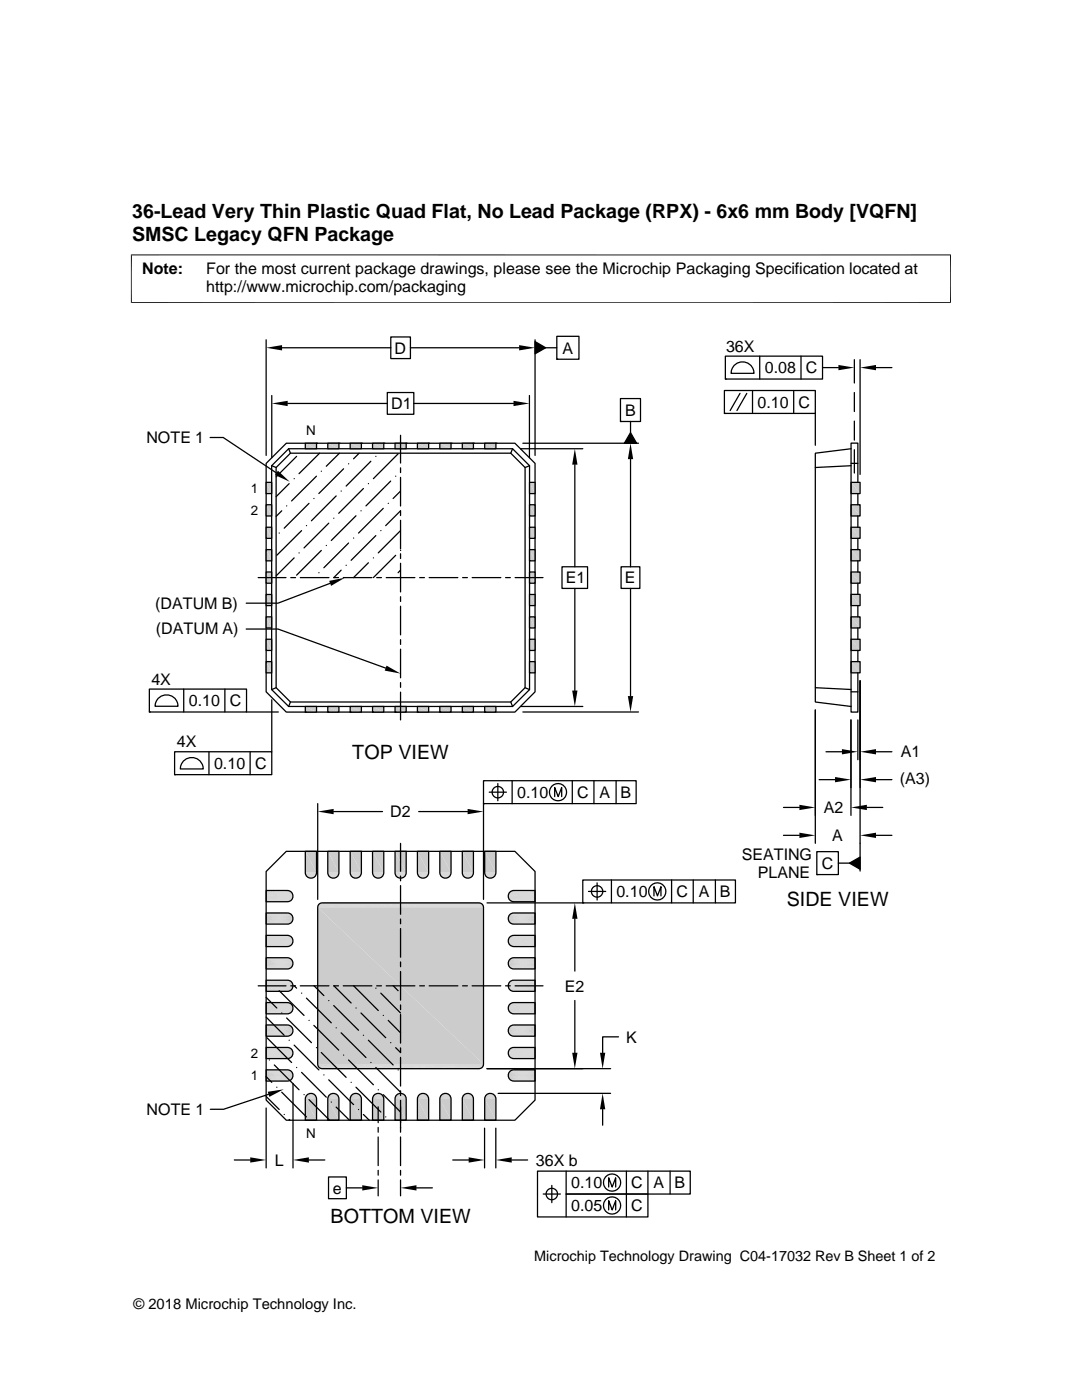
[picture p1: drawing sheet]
<svg xmlns="http://www.w3.org/2000/svg" width="216mm" height="279mm" viewBox="0 0 216 279" stroke-linecap="round" stroke-linejoin="round" font-family="sans-serif">
<g fill="none" stroke="#000" stroke-width=".25">
<path d="M54.2 92.9l.9 .4M57.1 88.5h45.6l4.1 4v45.6l-4.1 4h-45.6l-4-4v-45.6zM57.6 89.6l.4 .8M57.6 89.6h44.7l3.4 3.3v44.7l-3.4 3.4h-44.7l-3.4-3.4v-44.7zM57.7 96.5l-2.6 2.6M58 90.4h43.9l2.9 2.9v43.9l-2.9 2.9h-43.9l-2.9-2.9v-43.9zM58.7 95.5h.1M59.2 91.1l-4.1 4.1M62.6 99.5h.1M63.1 95l-4.9 5M63.8 90.4l-4.1 4.1M64.1 94h.1"/>
<path d="M67.1 99l-5 4.9M67.7 90.4l-2.6 2.6M68.1 98h.1M68.6 93.6l-5 4.9M69.6 92.6h.1M71.7 90.4l-1.2 1.2M72.5 97.5l-4.9 4.9M73.5 96.5h.1M74 92.1l-4.9 4.9M75 91.1h.1M78 96l-5 5M79 95h.1"/>
<path d="M79.4 90.6l-4.9 4.9M79.9 98l-1.5 1.5M102.3 89.6l-.4 .8M105.7 92.9l-.9 .4M55.7 106.4h.1M56.2 101.9l-1.1 1.2M57.2 101h.1M58.7 111.3l-3.6 3.6M59.7 110.3h.1M60.2 105.9l-5 4.9M61.2 104.9h.1M61.7 100.5l-5 4.9"/>
<path d="M63.6 114.3h.1M64.1 109.9l-4.9 4.9M65.1 108.9h.1M65.6 104.4l-4.9 4.9M66.6 103.4h.1M68.1 113.8l-1.5 1.5M69.1 112.8h.1M69.6 108.4l-5 4.9M70.5 107.4h.1M71 102.9l-4.9 5M72 101.9h.1M73.5 112.3l-3 3"/>
<path d="M74.5 111.3h.1M75 106.9l-4.9 4.9M76 105.9h.1M76.5 101.5l-5 4.9M77.5 100.5h.1M79 110.8l-4.5 4.5M79.9 105.9l-4.4 4.4M79.9 113.8l-.5 .5M79.9 109.9h.1M79.9 101.9l-2.9 3M55.1 137.2l-.9 .4M104.8 137.2l.9 .4"/>
<path d="M58 140.1l-.4 .9M101.9 140.1l.4 .9"/>
</g>
<g fill="#ccc">
<path d="M96.7 88.5l2.3 1.1h-2.3z"/>
<path d="M96.7 88.5h2.3v1.1z"/>
<path d="M92.2 88.5l2.3 1.1h-2.3z"/>
<path d="M92.2 88.5h2.3v1.1z"/>
<path d="M87.8 88.5l2.2 1.1h-2.2z"/>
<path d="M87.8 88.5h2.2v1.1z"/>
<path d="M83.3 88.5l2.2 1.1h-2.2z"/>
<path d="M83.3 88.5h2.2v1.1z"/>
<path d="M78.8 88.5l2.2 1.1h-2.2z"/>
<path d="M78.8 88.5h2.2v1.1z"/>
<path d="M74.3 88.5l2.3 1.1h-2.3z"/>
<path d="M74.3 88.5h2.3v1.1z"/>
<path d="M69.9 88.5l2.2 1.1h-2.2z"/>
<path d="M69.9 88.5h2.2v1.1z"/>
<path d="M65.4 88.5l2.2 1.1h-2.2z"/>
<path d="M65.4 88.5h2.2v1.1z"/>
<path d="M60.9 88.5l2.3 1.1h-2.3z"/>
<path d="M60.9 88.5h2.3v1.1z"/>
<path d="M105.7 96.3l1.1 2.2h-1.1z"/>
<path d="M105.7 96.3h1.1v2.2z"/>
<path d="M53.1 96.3l1.1 2.2h-1.1z"/>
<path d="M53.1 96.3h1.1v2.2z"/>
<path d="M105.7 100.7l1.1 2.3h-1.1z"/>
<path d="M105.7 100.7h1.1v2.3z"/>
<path d="M53.1 100.7l1.1 2.3h-1.1z"/>
<path d="M53.1 100.7h1.1v2.3z"/>
<path d="M105.7 105.2l1.1 2.2h-1.1z"/>
<path d="M105.7 105.2h1.1v2.2z"/>
<path d="M53.1 105.2l1.1 2.2h-1.1z"/>
<path d="M53.1 105.2h1.1v2.2z"/>
<path d="M105.7 109.7l1.1 2.2h-1.1z"/>
<path d="M105.7 109.7h1.1v2.2z"/>
<path d="M53.1 109.7l1.1 2.2h-1.1z"/>
<path d="M53.1 109.7h1.1v2.2z"/>
<path d="M105.7 114.2l1.1 2.2h-1.1z"/>
<path d="M105.7 114.2h1.1v2.2z"/>
<path d="M53.1 114.2l1.1 2.2h-1.1z"/>
<path d="M53.1 114.2h1.1v2.2z"/>
<path d="M105.7 118.6l1.1 2.3h-1.1z"/>
<path d="M105.7 118.6h1.1v2.3z"/>
<path d="M53.1 118.6l1.1 2.3h-1.1z"/>
<path d="M53.1 118.6h1.1v2.3z"/>
<path d="M105.7 123.1l1.1 2.2h-1.1z"/>
<path d="M105.7 123.1h1.1v2.2z"/>
<path d="M53.1 123.1l1.1 2.2h-1.1z"/>
<path d="M53.1 123.1h1.1v2.2z"/>
<path d="M105.7 127.6l1.1 2.2h-1.1z"/>
<path d="M105.7 127.6h1.1v2.2z"/>
<path d="M53.1 127.6l1.1 2.2h-1.1z"/>
<path d="M53.1 127.6h1.1v2.2z"/>
<path d="M105.7 132l1.1 2.3h-1.1z"/>
<path d="M105.7 132h1.1v2.3z"/>
<path d="M53.1 132l1.1 2.3h-1.1z"/>
<path d="M53.1 132h1.1v2.3z"/>
<path d="M96.7 141l2.3 1.1h-2.3z"/>
<path d="M96.7 141h2.3v1.1z"/>
<path d="M92.2 141l2.3 1.1h-2.3z"/>
<path d="M92.2 141h2.3v1.1z"/>
<path d="M87.8 141l2.2 1.1h-2.2z"/>
<path d="M87.8 141h2.2v1.1z"/>
<path d="M83.3 141l2.2 1.1h-2.2z"/>
<path d="M83.3 141h2.2v1.1z"/>
<path d="M78.8 141l2.2 1.1h-2.2z"/>
<path d="M78.8 141h2.2v1.1z"/>
<path d="M74.3 141l2.3 1.1h-2.3z"/>
<path d="M74.3 141h2.3v1.1z"/>
<path d="M69.9 141l2.2 1.1h-2.2z"/>
<path d="M69.9 141h2.2v1.1z"/>
<path d="M65.4 141l2.2 1.1h-2.2z"/>
<path d="M65.4 141h2.2v1.1z"/>
<path d="M60.9 141l2.3 1.1h-2.3z"/>
<path d="M60.9 141h2.3v1.1z"/>
</g>
<g fill="none" stroke="#000" stroke-width=".25">
<path d="M53.1 96.3h1.1v2.2h-1.1zM60.9 88.5h2.3v1.1h-2.3zM63.2 88.5h.1M65.4 88.5h2.2v1.1h-2.2zM67.6 88.5h.1M69.9 88.5h2.2v1.1h-2.2zM72.1 88.5h.1M74.3 88.5h2.3v1.1h-2.3zM76.6 88.5h.1M78.8 88.5h2.2v1.1h-2.2zM81 88.5h.1M83.3 88.5h2.2v1.1h-2.2z"/>
<path d="M85.5 88.5h.1M87.8 88.5h2.2v1.1h-2.2zM90 88.5h.1M92.2 88.5h2.3v1.1h-2.3zM94.5 88.5h.1M96.7 88.5h2.3v1.1h-2.3zM99 88.5h.1M105.7 96.3h1.1v2.2h-1.1zM169.8 89.6l-7.1 .8v49.7l7.1 .9M53.1 100.7h1.1v2.3h-1.1zM53.1 105.2h1.1v2.2h-1.1zM53.1 109.7h1.1v2.2h-1.1z"/>
<path d="M53.1 114.2h1.1v2.2h-1.1zM53.1 118.6h1.1v2.3h-1.1zM105.7 118.6h1.1v2.3h-1.1zM105.7 114.2h1.1v2.2h-1.1zM105.7 109.7h1.1v2.2h-1.1zM105.7 105.2h1.1v2.2h-1.1zM105.7 100.7h1.1v2.3h-1.1zM53.1 123.1h1.1v2.2h-1.1zM53.1 127.6h1.1v2.2h-1.1zM53.1 132h1.1v2.3h-1.1zM105.7 132h1.1v2.3h-1.1zM105.7 127.6h1.1v2.2h-1.1z"/>
<path d="M105.7 123.1h1.1v2.2h-1.1zM60.9 141h2.3v1.1h-2.3zM60.9 142.1h.1M65.4 141h2.2v1.1h-2.2zM65.4 142.1h.1M69.9 141h2.2v1.1h-2.2zM69.9 142.1h.1M74.3 141h2.3v1.1h-2.3zM74.3 142.1h.1M78.8 141h2.2v1.1h-2.2zM78.8 142.1h.1M83.3 141h2.2v1.1h-2.2z"/>
<path d="M83.3 142.1h.1M87.8 141h2.2v1.1h-2.2zM87.8 142.1h.1M92.2 141h2.3v1.1h-2.3zM92.2 142.1h.1M96.7 141h2.3v1.1h-2.3zM96.7 142.1h.1"/>
</g>
<g fill="#ccc">
<path d="M169.8 96.3l1.8 2.2h-1.8z"/>
<path d="M169.8 96.3h1.8v2.2z"/>
<path d="M169.8 100.7l1.8 2.3h-1.8z"/>
<path d="M169.8 100.7h1.8v2.3z"/>
<path d="M169.8 105.2l1.8 2.2h-1.8z"/>
<path d="M169.8 105.2h1.8v2.2z"/>
<path d="M169.8 109.7l1.8 2.2h-1.8z"/>
<path d="M169.8 109.7h1.8v2.2z"/>
<path d="M169.8 114.2l1.8 2.2h-1.8z"/>
<path d="M169.8 114.2h1.8v2.2z"/>
<path d="M169.8 118.6l1.8 2.3h-1.8z"/>
<path d="M169.8 118.6h1.8v2.3z"/>
<path d="M169.8 123.1l1.8 2.2h-1.8z"/>
<path d="M169.8 123.1h1.8v2.2z"/>
<path d="M169.8 127.6l1.8 2.2h-1.8z"/>
<path d="M169.8 127.6h1.8v2.2z"/>
<path d="M169.8 132l1.8 2.3h-1.8z"/>
<path d="M169.8 132h1.8v2.3z"/>
</g>
<g fill="none" stroke="#000" stroke-width=".25">
<path d="M169.8 92.9l-7.1 .4M169.8 92.5h1.4M169.8 96.3h1.8v2.2h-1.8zM171.2 96.3v-7.9h-1.4v53.7h1.4v-7.8M171.2 98.5v2.2M169.8 118.6h1.8v2.3h-1.8zM169.8 114.2h1.8v2.2h-1.8zM169.8 109.7h1.8v2.2h-1.8zM169.8 105.2h1.8v2.2h-1.8zM169.8 100.7h1.8v2.3h-1.8zM171.2 103v2.2M171.2 107.4v2.3"/>
<path d="M171.2 111.9v2.3M171.2 116.4v2.2M162.7 137.2l7.1 .4M169.8 138.1h1.4M169.8 132h1.8v2.3h-1.8zM169.8 127.6h1.8v2.2h-1.8zM169.8 123.1h1.8v2.2h-1.8zM171.2 120.9v2.2M171.2 125.3v2.3M171.2 129.8v2.2"/>
</g>
<g fill="#ccc">
<path d="M96.7 169.9l2.3 4.2h-2.3z"/>
<path d="M96.7 169.9h2.3v4.2z"/>
<path d="M92.2 169.9l2.3 4.2h-2.3z"/>
<path d="M92.2 169.9h2.3v4.2z"/>
<path d="M87.8 169.9l2.2 4.2h-2.2z"/>
<path d="M87.8 169.9h2.2v4.2z"/>
<path d="M83.3 169.9l2.2 4.2h-2.2z"/>
<path d="M83.3 169.9h2.2v4.2z"/>
<path d="M78.8 169.9l2.2 4.2h-2.2z"/>
<path d="M78.8 169.9h2.2v4.2z"/>
<path d="M74.3 169.9l2.3 4.2h-2.3z"/>
<path d="M74.3 169.9h2.3v4.2z"/>
<path d="M69.9 169.9l2.2 4.2h-2.2z"/>
<path d="M69.9 169.9h2.2v4.2z"/>
<path d="M65.4 169.9l2.2 4.2h-2.2z"/>
<path d="M65.4 169.9h2.2v4.2z"/>
<path d="M60.9 169.9l2.3 4.2h-2.3z"/>
<path d="M60.9 169.9h2.3v4.2z"/>
</g>
<path d="M60.9 174.2h2.3M65.4 174.2h2.2M69.9 174.2h2.2M74.3 174.2h2.3M78.8 174.2h2.2M83.3 174.2h2.2M87.8 174.2h2.2M92.2 174.2h2.3M96.7 174.2h2.3" fill="none" stroke="#ccc" stroke-width=".21"/>
<path d="M60.9 174.4h2.2M65.4 174.4h2.2M69.9 174.4h2.2M74.4 174.4h2.2M78.8 174.4h2.2M83.3 174.4h2.2M87.8 174.4h2.2M92.3 174.4h2.1M96.7 174.4h2.2" fill="none" stroke="#ccc" stroke-width=".2"/>
<path d="M96.8 174.5l2 .2h-1.9z" fill="#ccc"/>
<path d="M96.8 174.6h2.1" fill="none" stroke="#ccc" stroke-width=".2"/>
<path d="M92.3 174.5l2 .2h-1.9z" fill="#ccc"/>
<path d="M92.3 174.6h2.1" fill="none" stroke="#ccc" stroke-width=".2"/>
<path d="M87.8 174.5l2 .2h-1.9z" fill="#ccc"/>
<path d="M87.8 174.6h2.1" fill="none" stroke="#ccc" stroke-width=".2"/>
<path d="M83.4 174.5l2 .2h-1.9z" fill="#ccc"/>
<path d="M83.4 174.6h2" fill="none" stroke="#ccc" stroke-width=".2"/>
<path d="M78.9 174.5l2 .2h-1.9z" fill="#ccc"/>
<path d="M78.9 174.6h2.1" fill="none" stroke="#ccc" stroke-width=".2"/>
<path d="M74.4 174.5l2 .2h-1.9z" fill="#ccc"/>
<path d="M74.4 174.6h2.1" fill="none" stroke="#ccc" stroke-width=".2"/>
<path d="M70 174.5l1.9 .2h-1.9z" fill="#ccc"/>
<path d="M70 174.6h2" fill="none" stroke="#ccc" stroke-width=".2"/>
<path d="M65.5 174.5l2 .2h-1.9z" fill="#ccc"/>
<path d="M65.5 174.6h2.1" fill="none" stroke="#ccc" stroke-width=".2"/>
<path d="M61 174.5l2 .2h-1.9z" fill="#ccc"/>
<path d="M61 174.6h2.1" fill="none" stroke="#ccc" stroke-width=".2"/>
<g fill="#ccc">
<path d="M96.9 174.7l1.8 .2h-1.7z"/>
<path d="M96.9 174.7h1.9l-.1 .2z"/>
<path d="M92.4 174.7l1.8 .2h-1.7z"/>
<path d="M92.4 174.7h1.9l-.1 .2z"/>
<path d="M87.9 174.7l1.8 .2h-1.6z"/>
<path d="M87.9 174.7h1.9l-.1 .2z"/>
<path d="M83.5 174.7l1.7 .2h-1.6z"/>
<path d="M83.5 174.7h1.9l-.2 .2z"/>
<path d="M79 174.7l1.8 .2h-1.7z"/>
<path d="M79 174.7h1.9l-.1 .2z"/>
<path d="M74.5 174.7l1.8 .2h-1.7z"/>
<path d="M74.5 174.7h1.9l-.1 .2z"/>
<path d="M70 174.7l1.8 .2h-1.6z"/>
<path d="M70 174.7h1.9l-.1 .2z"/>
<path d="M65.6 174.7l1.8 .2h-1.7z"/>
<path d="M65.6 174.7h1.9l-.1 .2z"/>
<path d="M61.1 174.7l1.8 .2h-1.7z"/>
<path d="M61.1 174.7h1.9l-.1 .2z"/>
<path d="M97 174.9l1.5 .1h-1.3z"/>
<path d="M97 174.9h1.7l-.2 .1z"/>
<path d="M92.5 174.9l1.5 .1h-1.3z"/>
<path d="M92.5 174.9h1.7l-.2 .1z"/>
<path d="M88.1 174.9l1.5 .1h-1.4z"/>
<path d="M88.1 174.9h1.6l-.1 .1z"/>
<path d="M83.6 174.9l1.5 .1h-1.4z"/>
<path d="M83.6 174.9h1.6l-.1 .1z"/>
<path d="M79.1 174.9l1.5 .1h-1.3z"/>
<path d="M79.1 174.9h1.7l-.2 .1z"/>
<path d="M74.6 174.9l1.5 .1h-1.3z"/>
<path d="M74.6 174.9h1.7l-.2 .1z"/>
<path d="M70.2 174.9l1.5 .1h-1.4z"/>
<path d="M70.2 174.9h1.6l-.1 .1z"/>
<path d="M65.7 174.9l1.5 .1h-1.4z"/>
<path d="M65.7 174.9h1.7l-.2 .1z"/>
<path d="M61.2 174.9l1.5 .1h-1.3z"/>
<path d="M61.2 174.9h1.7l-.2 .1z"/>
<path d="M97.2 175l1.1 .2h-1z"/>
<path d="M97.2 175h1.3l-.2 .2z"/>
<path d="M92.7 175l1.2 .2h-1z"/>
<path d="M92.7 175h1.3l-.1 .2z"/>
<path d="M88.2 175l1.2 .2h-1z"/>
<path d="M88.2 175h1.4l-.2 .2z"/>
<path d="M83.7 175l1.2 .2h-1z"/>
<path d="M83.7 175h1.4l-.2 .2z"/>
<path d="M79.3 175l1.1 .2h-1z"/>
<path d="M79.3 175h1.3l-.2 .2z"/>
<path d="M74.8 175l1.2 .2h-1z"/>
<path d="M74.8 175h1.3l-.1 .2z"/>
<path d="M70.3 175l1.2 .2h-1z"/>
<path d="M70.3 175h1.4l-.2 .2z"/>
<path d="M65.8 175l1.2 .2h-1z"/>
<path d="M65.8 175h1.4l-.2 .2z"/>
<path d="M61.4 175l1.1 .2h-.9z"/>
<path d="M61.4 175h1.3l-.2 .2z"/>
<path d="M97.3 175.2h.8z"/>
<path d="M97.3 175.2h1z"/>
<path d="M92.9 175.2h.8z"/>
<path d="M92.9 175.2h1z"/>
<path d="M88.4 175.2h.8z"/>
<path d="M88.4 175.2h1z"/>
<path d="M83.9 175.2h.8z"/>
<path d="M83.9 175.2h1z"/>
<path d="M79.4 175.2h.8z"/>
<path d="M79.4 175.2h1z"/>
<path d="M75 175.2h.8z"/>
<path d="M75 175.2h1z"/>
<path d="M70.5 175.2h.8z"/>
<path d="M70.5 175.2h1z"/>
<path d="M66 175.2h.8z"/>
<path d="M66 175.2h1z"/>
<path d="M61.6 175.2h.8z"/>
<path d="M61.6 175.2h.9z"/>
<path d="M97.5 175.2l.4 .1z"/>
<path d="M97.5 175.2h.6z"/>
<path d="M93 175.2l.5 .1z"/>
<path d="M93 175.2h.7z"/>
<path d="M88.6 175.2l.4 .1z"/>
<path d="M88.6 175.2h.6z"/>
<path d="M84.1 175.2l.4 .1z"/>
<path d="M84.1 175.2h.6z"/>
<path d="M79.6 175.2l.4 .1z"/>
<path d="M79.6 175.2h.6z"/>
<path d="M75.2 175.2l.4 .1z"/>
<path d="M75.2 175.2h.6z"/>
<path d="M70.7 175.2l.4 .1z"/>
<path d="M70.7 175.2h.6z"/>
<path d="M66.2 175.2l.4 .1z"/>
<path d="M66.2 175.2h.6z"/>
<path d="M61.7 175.2l.4 .1z"/>
<path d="M61.7 175.2h.7z"/>
</g>
<g fill="none" stroke="#ccc" stroke-width=".2">
<path d="M53.1 177.7h4.5M53.1 177.8h4.6M53.1 177.8h4.8M53.1 177.9h5M53.1 178.1h5.1M53.1 178.3h5.3M53.1 178.4h5.3M53.1 178.6h5.4M53.1 179.2h5.3M53.1 179.4h5.3M53.1 179.6h5.1M53.1 179.7h5"/>
<path d="M53.1 179.8h4.8M53.1 179.9h4.6M53.1 179.9h4.5M101.4 178.6h5.4M101.5 179.2h5.3M101.5 178.4h5.3M101.5 178.3h5.3M101.5 179.4h5.3M101.6 179.6h5.2M101.6 178.1h5.2M101.8 177.9h5M101.8 179.7h5"/>
<path d="M101.9 179.8h4.9M101.9 177.8h4.9M102.1 179.9h4.7M102.1 177.8h4.7M102.3 179.9h4.5M102.3 177.7h4.5M53.1 182.2h4.6M53.1 182.3h4.8M53.1 182.4h5M53.1 182.6h5.1M53.1 182.7h5.3M53.1 182.9h5.3"/>
<path d="M53.1 183.3h5.4M53.1 183.7h5.3M53.1 183.9h5.3M53.1 184.1h5.1M53.1 184.2h5M53.1 184.3h4.8M53.1 184.4h4.6M53.1 184.4h4.5M53.1 186.7h4.5M53.1 186.7h4.6M53.1 186.8h4.8M53.1 186.9h5"/>
<path d="M53.1 187h5.1M53.1 187.2h5.3M53.1 187.4h5.3M53.1 188h5.4M53.1 188.2h5.3M53.1 188.4h5.3M53.1 188.5h5.1M53.1 188.7h5M53.1 188.8h4.8M53.1 188.9h4.6M53.1 188.9h4.5M53.1 191.1h4.5"/>
<path d="M53.1 191.2h4.6M53.1 191.3h4.8M53.1 191.4h5M53.1 191.5h5.1M53.1 191.7h5.3M53.1 191.9h5.3M53.1 192.1h5.4M53.1 192.7h5.3M53.1 192.8h5.3M53.1 193h5.1M53.1 193.1h5M53.1 193.3h4.8"/>
<path d="M53.1 193.3h4.6M53.1 193.4h4.5M53.1 195.6l4.6 .1M53.1 195.7h4.8M53.1 195.8h5M53.1 196h5.1M53.1 196.2h5.3M53.1 196.3h5.3M53.1 196.7h5.4M53.1 197.1h5.3M53.1 197.3h5.3M53.1 197.5h5.1"/>
<path d="M53.1 197.6h5M53.1 197.7h4.8M53.1 197.8h4.6M53.1 197.8h4.5M101.4 192.1h5.4M101.4 183.3h5.4M101.4 188h5.4M101.4 196.7h5.4M101.5 183.7h5.3M101.5 188.2h5.3M101.5 192.7h5.3M101.5 197.1h5.3"/>
<path d="M101.5 182.9h5.3M101.5 187.4h5.3M101.5 191.9h5.3M101.5 196.3h5.3M101.5 182.7h5.3M101.5 187.2h5.3M101.5 191.7h5.3M101.5 196.2h5.3M101.5 183.9h5.3M101.5 188.4h5.3M101.5 192.8h5.3M101.5 197.3h5.3"/>
<path d="M101.6 184.1h5.2M101.6 188.5h5.2M101.6 193h5.2M101.6 197.5h5.2M101.6 182.6h5.2M101.6 187h5.2M101.6 191.5h5.2M101.6 196h5.2M101.8 182.4h5M101.8 186.9h5M101.8 191.4h5M101.8 195.8h5"/>
<path d="M101.8 184.2h5M101.8 188.7h5M101.8 193.1h5M101.8 197.6h5M101.9 184.3h4.9M101.9 188.8h4.9M101.9 193.3h4.9M101.9 197.7h4.9M101.9 182.3h4.9M101.9 186.8h4.9M101.9 191.3h4.9M101.9 195.7h4.9"/>
<path d="M102.1 184.4h4.7M102.1 188.9h4.7M102.1 193.3h4.7M102.1 197.8h4.7M102.1 186.7h4.7M102.1 191.2h4.7M102.3 184.4h4.5M102.3 188.9h4.5M102.3 193.4h4.5M102.3 197.8h4.5M102.3 186.7h4.5M102.3 191.1h4.5"/>
<path d="M106.8 182.2h-4.7M106.8 195.6l-4.7 .1M53.1 200.1h4.5M53.1 200.1h4.6M53.1 200.2h4.8M53.1 200.3h5M53.1 200.5h5.1M53.1 200.6h5.3M53.1 200.8h5.3M53.1 201.4h5.4M53.1 201.6h5.3M53.1 201.8h5.3"/>
<path d="M53.1 202h5.1M53.1 202.1h5M53.1 202.2h4.8M53.1 202.3h4.6M53.1 202.3h4.5M53.1 204.6h4.5M53.1 204.6h4.6M53.1 204.7h4.8M53.1 204.8h5M53.1 204.9h5.1M53.1 205.1h5.3M53.1 205.3h5.3"/>
<path d="M53.1 205.5h5.4M53.1 206.1h5.3M53.1 206.3h5.3M53.1 206.4h5.1M53.1 206.6h5M53.1 206.7h4.8M53.1 206.7h4.6M53.1 206.8h4.5M53.1 209.1h4.6M53.1 209.2h4.8M53.1 209.3h5M53.1 209.4h5.1"/>
<path d="M53.1 209.6h5.3M53.1 209.8h5.3M53.1 210.2h5.4M53.1 210.6h5.3M53.1 210.7h5.3M53.1 210.9h5.1M53.1 211h5M53.1 211.1h4.8M53.1 211.2h4.6M53.1 211.3h4.5M53.1 213.5h4.5M53.1 213.6h4.6"/>
<path d="M53.1 213.6h4.8M53.1 213.7h5M53.1 213.9h5.1M53.1 214h5.3M53.1 214.2h5.3M53.1 214.8h5.4M53.1 215h5.3M53.1 215.2h5.3M53.1 215.4h5.1M53.1 215.5h5M53.1 215.6h4.8M53.1 215.7h4.6"/>
<path d="M53.1 215.7h4.5M101.4 205.5h5.4M101.4 201.4h5.4M101.4 210.2h5.4M101.4 214.8h5.4M101.5 201.6h5.3M101.5 206.1h5.3M101.5 210.6h5.3M101.5 215h5.3M101.5 200.8h5.3M101.5 205.3h5.3M101.5 209.8h5.3"/>
<path d="M101.5 214.2h5.3M101.5 200.6h5.3M101.5 205.1h5.3M101.5 209.6h5.3M101.5 214h5.3M101.5 201.8h5.3M101.5 206.3h5.3M101.5 210.7h5.3M101.5 215.2h5.3M101.6 202h5.2M101.6 206.4h5.2M101.6 210.9h5.2"/>
<path d="M101.6 215.4h5.2M101.6 200.5h5.2M101.6 204.9h5.2M101.6 209.4h5.2M101.6 213.9h5.2M101.8 200.3h5M101.8 204.8h5M101.8 209.3h5M101.8 213.7h5M101.8 202.1h5M101.8 206.6h5M101.8 211h5"/>
<path d="M101.8 215.5h5M101.9 202.2h4.9M101.9 206.7h4.9M101.9 211.1h4.9M101.9 215.6h4.9M101.9 200.2h4.9M101.9 204.7h4.9M101.9 209.2h4.9M101.9 213.6h4.9M102.1 202.3h4.7M102.1 206.7h4.7M102.1 211.2h4.7"/>
<path d="M102.1 215.7h4.7M102.1 200.1h4.7M102.1 204.6h4.7M102.1 213.6h4.7M102.3 202.3h4.5M102.3 206.8h4.5M102.3 211.3h4.5M102.3 215.7h4.5M102.3 200.1h4.5M102.3 204.6h4.5M102.3 213.5h4.5M106.8 209.1h-4.7"/>
</g>
<g fill="none" stroke="#ccc" stroke-width=".21">
<path d="M53.1 178.8h5.4M53.1 179h5.4M101.4 178.8h5.4M101.4 179h5.4M53.1 183.1h5.4M53.1 183.5h5.4M53.1 187.6h5.4M53.1 187.8h5.4M53.1 192.3h5.4M53.1 192.5h5.4M53.1 196.5h5.4M53.1 196.9h5.4"/>
<path d="M101.4 183.1h5.4M101.4 187.6h5.4M101.4 196.5h5.4M101.4 183.5h5.4M101.4 187.8h5.4M101.4 192.3h5.4M101.4 192.5h5.4M101.4 196.9h5.4M53.1 201h5.4M53.1 201.2h5.4M53.1 205.7h5.4M53.1 205.9h5.4"/>
<path d="M53.1 210h5.4M53.1 210.4h5.4M53.1 214.4h5.4M53.1 214.6h5.4M101.4 201h5.4M101.4 210h5.4M101.4 214.4h5.4M101.4 201.2h5.4M101.4 205.7h5.4M101.4 205.9h5.4M101.4 210.4h5.4M101.4 214.6h5.4"/>
</g>
<g fill="#ccc">
<path d="M97.5 218.2h.6z"/>
<path d="M97.7 218.2h.4z"/>
<path d="M93 218.2h.7z"/>
<path d="M93.3 218.2h.4z"/>
<path d="M88.6 218.2h.6z"/>
<path d="M88.8 218.2h.4z"/>
<path d="M84.1 218.2h.6z"/>
<path d="M84.3 218.2h.4z"/>
<path d="M79.6 218.2h.6z"/>
<path d="M79.8 218.2h.4z"/>
<path d="M75.2 218.2h.6z"/>
<path d="M75.4 218.2h.4z"/>
<path d="M70.7 218.2h.6z"/>
<path d="M70.9 218.2h.4z"/>
<path d="M66.2 218.2h.6z"/>
<path d="M66.4 218.2h.4z"/>
<path d="M61.7 218.2h.7z"/>
<path d="M61.9 218.2h.5z"/>
<path d="M97.3 218.3h1z"/>
<path d="M97.5 218.2l.8 .1z"/>
<path d="M92.9 218.3h1z"/>
<path d="M93 218.2l.9 .1z"/>
<path d="M88.4 218.3h1z"/>
<path d="M88.6 218.2l.8 .1z"/>
<path d="M83.9 218.3h1z"/>
<path d="M84.1 218.2l.8 .1z"/>
<path d="M79.4 218.3h1z"/>
<path d="M79.6 218.2l.8 .1z"/>
<path d="M75 218.3h1z"/>
<path d="M75.2 218.2l.8 .1z"/>
<path d="M70.5 218.3h1z"/>
<path d="M70.7 218.2l.8 .1z"/>
<path d="M66 218.3h1z"/>
<path d="M66.2 218.2l.8 .1z"/>
<path d="M61.6 218.3h.9z"/>
<path d="M61.7 218.2l.8 .1z"/>
<path d="M97.2 218.4l.1-.1 1.2 .1z"/>
<path d="M97.3 218.3h1l.2 .1z"/>
<path d="M92.7 218.4l.2-.1 1.1 .1z"/>
<path d="M92.9 218.3h1l.1 .1z"/>
<path d="M88.2 218.4l.2-.1 1.2 .1z"/>
<path d="M88.4 218.3h1l.2 .1z"/>
<path d="M83.7 218.4l.2-.1 1.2 .1z"/>
<path d="M83.9 218.3h1l.2 .1z"/>
<path d="M79.3 218.4l.1-.1 1.2 .1z"/>
<path d="M79.4 218.3h1l.2 .1z"/>
<path d="M74.8 218.4l.2-.1 1.1 .1z"/>
<path d="M75 218.3h1l.1 .1z"/>
<path d="M70.3 218.4l.2-.1 1.2 .1z"/>
<path d="M70.5 218.3h1l.2 .1z"/>
<path d="M65.8 218.4l.2-.1 1.2 .1z"/>
<path d="M66 218.3h1l.2 .1z"/>
<path d="M61.4 218.4l.2-.1 1.1 .1z"/>
<path d="M61.6 218.3h.9l.2 .1z"/>
<path d="M97 218.6l.2-.2 1.5 .2z"/>
<path d="M97.2 218.4h1.3l.2 .2z"/>
<path d="M92.5 218.6l.2-.2 1.5 .2z"/>
<path d="M92.7 218.4h1.3l.2 .2z"/>
<path d="M88.1 218.6l.1-.2 1.5 .2z"/>
<path d="M88.2 218.4h1.4l.1 .2z"/>
<path d="M83.6 218.6l.1-.2 1.5 .2z"/>
<path d="M83.7 218.4h1.4l.1 .2z"/>
<path d="M79.1 218.6l.2-.2 1.5 .2z"/>
<path d="M79.3 218.4h1.3l.2 .2z"/>
<path d="M74.6 218.6l.2-.2 1.5 .2z"/>
<path d="M74.8 218.4h1.3l.2 .2z"/>
<path d="M70.2 218.6l.1-.2 1.5 .2z"/>
<path d="M70.3 218.4h1.4l.1 .2z"/>
<path d="M65.7 218.6l.1-.2 1.6 .2z"/>
<path d="M65.8 218.4h1.4l.2 .2z"/>
<path d="M61.2 218.6l.2-.2 1.5 .2z"/>
<path d="M61.4 218.4h1.3l.2 .2z"/>
<path d="M97 218.6l1.8 .1h-1.9z"/>
<path d="M97 218.6h1.7l.1 .1z"/>
<path d="M92.5 218.6l1.8 .1h-1.9z"/>
<path d="M92.5 218.6h1.7l.1 .1z"/>
<path d="M88.1 218.6l1.7 .1h-1.9z"/>
<path d="M88.1 218.6h1.6l.1 .1z"/>
<path d="M83.6 218.6l1.8 .1h-1.9z"/>
<path d="M83.6 218.6h1.6l.2 .1z"/>
<path d="M79.1 218.6l1.8 .1h-1.9z"/>
<path d="M79.1 218.6h1.7l.1 .1z"/>
<path d="M74.6 218.6l1.8 .1h-1.9z"/>
<path d="M74.6 218.6h1.7l.1 .1z"/>
<path d="M70.2 218.6l1.7 .1h-1.9z"/>
<path d="M70.2 218.6h1.6l.1 .1z"/>
<path d="M65.7 218.6l1.8 .1h-1.9z"/>
<path d="M65.7 218.6h1.7l.1 .1z"/>
<path d="M61.2 218.6l1.8 .1h-1.9z"/>
<path d="M61.2 218.6h1.7l.1 .1z"/>
</g>
<path d="M96.8 218.8h2.1" fill="none" stroke="#ccc" stroke-width=".2"/>
<path d="M96.9 218.7h1.9l.1 .2z" fill="#ccc"/>
<path d="M92.3 218.8h2.1" fill="none" stroke="#ccc" stroke-width=".2"/>
<path d="M92.4 218.7h1.9l.1 .2z" fill="#ccc"/>
<path d="M87.8 218.8h2.1" fill="none" stroke="#ccc" stroke-width=".2"/>
<path d="M87.9 218.7h1.9l.1 .2z" fill="#ccc"/>
<path d="M83.4 218.8h2" fill="none" stroke="#ccc" stroke-width=".2"/>
<path d="M83.5 218.7h1.9v.2z" fill="#ccc"/>
<path d="M78.9 218.8h2.1" fill="none" stroke="#ccc" stroke-width=".2"/>
<path d="M79 218.7h1.9l.1 .2z" fill="#ccc"/>
<path d="M74.4 218.8h2.1" fill="none" stroke="#ccc" stroke-width=".2"/>
<path d="M74.5 218.7h1.9l.1 .2z" fill="#ccc"/>
<path d="M70 218.8h2" fill="none" stroke="#ccc" stroke-width=".2"/>
<path d="M70 218.7h1.9l.1 .2z" fill="#ccc"/>
<path d="M65.5 218.8h2.1" fill="none" stroke="#ccc" stroke-width=".2"/>
<path d="M65.6 218.7h1.9l.1 .2z" fill="#ccc"/>
<path d="M61 218.8h2.1" fill="none" stroke="#ccc" stroke-width=".2"/>
<path d="M61.1 218.7h1.9l.1 .2z" fill="#ccc"/>
<path d="M60.9 219h2.2M65.4 219h2.2M69.9 219h2.2M74.4 219h2.2M78.8 219h2.2M83.3 219h2.2M87.8 219h2.2M92.3 219h2.1M96.7 219h2.2" fill="none" stroke="#ccc" stroke-width=".2"/>
<path d="M60.9 219.2h2.3M65.4 219.2h2.2M69.9 219.2h2.2M74.3 219.2h2.3M78.8 219.2h2.2M83.3 219.2h2.2M87.8 219.2h2.2M92.2 219.2h2.3M96.7 219.2h2.3" fill="none" stroke="#ccc" stroke-width=".21"/>
<g fill="#ccc">
<path d="M96.7 219.3l2.3 4.3h-2.3z"/>
<path d="M96.7 219.3h2.3v4.3z"/>
<path d="M92.2 219.3l2.3 4.3h-2.3z"/>
<path d="M92.2 219.3h2.3v4.3z"/>
<path d="M87.8 219.3l2.2 4.3h-2.2z"/>
<path d="M87.8 219.3h2.2v4.3z"/>
<path d="M83.3 219.3l2.2 4.3h-2.2z"/>
<path d="M83.3 219.3h2.2v4.3z"/>
<path d="M78.8 219.3l2.2 4.3h-2.2z"/>
<path d="M78.8 219.3h2.2v4.3z"/>
<path d="M74.3 219.3l2.3 4.3h-2.3z"/>
<path d="M74.3 219.3h2.3v4.3z"/>
<path d="M69.9 219.3l2.2 4.3h-2.2z"/>
<path d="M69.9 219.3h2.2v4.3z"/>
<path d="M65.4 219.3l2.2 4.3h-2.2z"/>
<path d="M65.4 219.3h2.2v4.3z"/>
<path d="M60.9 219.3l2.3 4.3h-2.3z"/>
<path d="M60.9 219.3h2.3v4.3z"/>
</g>
<path d="M63.4 181h33.1M63.4 180.8h33.1M63.4 180.7h33M63.5 180.6h32.9M63.6 180.5h32.7M63.7 180.4h32.5M63.8 180.3h32.2M64 180.2h31.9M64.1 180.2h31.6" fill="none" stroke="#ccc" stroke-width=".2"/>
<g fill="#ccc">
<path d="M63.4 181.1l33.1 31.3h-33.1z"/>
<path d="M63.4 181.1h33.1v31.3z"/>
</g>
<path d="M63.4 212.5h33.1M63.4 212.6h33.1M63.4 212.7h33M63.5 212.8h32.9M63.5 212.9h32.9M63.5 212.9h32.8M63.6 213h32.7M63.6 213h32.6M63.7 213.1h32.5M63.8 213.1h32.3M63.8 213.2h32.2M64 213.3h31.9" fill="none" stroke="#ccc" stroke-width=".2"/>
<g fill="none" stroke="#000" stroke-width=".25">
<path d="M53.1 67.8v23.1M54.2 78.9v12.5M56.3 69.4h21.7M77.3 78.3h5.3v4.4h-5.3zM78 67.2h3.9v4.4h-3.9zM81.9 69.4h21.7M105.6 78.9v12.5M106.8 68.2l2.1 1.2-2.1 1.2zM106.8 67.8v23.1M108.9 69.4h2.2M111.1 67.1h4.4v4.6h-4.4zM111.1 71.7h.1"/>
<path d="M123.8 79.5h4v4.6h-4zM144.5 77.9h18.2v4.6h-18.2zM144.7 71.1h19.4v4.5h-19.4zM144.7 75.6h.1M146.6 72.8a2.29 2.29 0 0 1 2.5-.4 2.29 2.29 0 0 1 1.4 2.1h-4.6l.3-1.2zM147.7 78.5l-2 3.4M149 78.5l-2 3.4M150.2 77.9v4.6M151.6 71.1v4.5M158.4 77.9v4.6M159.8 71.1v4.5M164.1 73.4h3.2"/>
<path d="M170.5 71.8v4.6M170.5 78.3v3.8M171.6 71.8v22.9M174.8 73.4h3.2M41.9 87.3h2.6l10.7 7.1M57.4 80.5h19.9M79.9 86.9v5.5M79.9 93.4v.9M79.9 95.3v5.7M82.6 80.5h19.9M103.9 89.6h12.4M104.3 88.5h23.1"/>
<path d="M114.7 92.7v20.4M123.8 84.1h.1M125.8 86.3l1.2 2.2h-2.4zM125.8 84.1v2.2M125.8 91.6v21.5M144.5 82.5h.1M162.7 82.5v6.4M170.5 84v3.8M170.5 89.7v4.7M51.5 115.3h5.6M58 115.3h1M59.9 115.3h5.7"/>
<path d="M65.9 116.4l-10.4 4h-6.4M66.6 115.3h.9M68.5 115.3h5.7M75.2 115.3h.9M77.1 115.3h5.7M79.9 101.9v1M79.9 103.8v5.8M79.9 110.5v1M79.9 112.4v5.7M79.9 119.1v.9M83.7 115.3h1M85.6 115.3h5.8"/>
<path d="M92.3 115.3h1M94.2 115.3h5.7M100.9 115.3h.9M102.8 115.3h5.6M112.1 113.1h5.1v4.3h-5.1zM114.7 117.4v20.4M123.9 113.1h3.8v4.3h-3.8zM125.8 117.4v21.5M29.8 137.5h19.4v4.6h-19.4zM31.7 139.2a2.29 2.29 0 0 1 2.5-.3 2.29 2.29 0 0 1 1.3 2h-4.6l.4-1.1zM36.7 137.5v4.6M44.9 137.5v4.6"/>
<path d="M49.1 125.5h6.4l21.4 7.8M54.2 139.7v10.3M79.9 121v5.7M79.9 127.7v.9M79.9 129.6v5.7M79.9 136.2v1M79.9 138.1v5.6M171.6 135.9v37.9M29.8 142.1h.1M34.8 150h19.4v4.6h-19.4zM34.8 154.6h.1M36.8 151.7a2.29 2.29 0 0 1 2.4-.3 2.29 2.29 0 0 1 1.4 2.1h-4.6l.3-1.2z"/>
<path d="M41.7 150v4.6M49.2 142.1h6.3M49.9 150v4.6M96.5 155.8h30.4v4.6h-30.4zM97.6 158.1h3.4M99.3 156.4v3.4M102.2 155.8v4.6M103.9 141h12.4M104.3 142.1h23.1M110.7 159v-1.8l.7 1.8 .7-1.8v1.8M114.2 155.8v4.6M118.5 155.8v4.6"/>
<path d="M122.9 155.8v4.6M162.7 141.7v26.6M163.4 155.6h3.2M164.8 150h3.2M169.8 143.7v19M171.2 143.7v7.9M174.8 150h3.2M174.8 155.6h3.2M53.1 177.7h4.2a1.12 1.12 0 0 1 1.2 1.1 1.12 1.12 0 0 1-1.2 1.2h-4.2zM57.1 169.9h45.6l4.1 4v45.6l-4.1 4.1h-45.6l-4-4.1v-45.6zM60.9 169.9h2.3v4.2a1.12 1.12 0 0 1-1.2 1.2 1.12 1.12 0 0 1-1.1-1.2zM63.4 160.4v19.1"/>
<path d="M65.4 169.9h2.2v4.2a1.11 1.11 0 0 1-1.1 1.2 1.11 1.11 0 0 1-1.1-1.2zM66.6 162h9.7M69.9 169.9h2.2v4.2a1.12 1.12 0 0 1-1.1 1.2 1.12 1.12 0 0 1-1.1-1.2zM74.3 169.9h2.3v4.2a1.12 1.12 0 0 1-1.1 1.2 1.12 1.12 0 0 1-1.2-1.2zM78.8 169.9h2.2v4.2a1.11 1.11 0 0 1-1.1 1.2 1.11 1.11 0 0 1-1.1-1.2zM79.9 168.3v5.6M79.9 174.8v1M79.9 176.7v5.8M83.3 169.9h2.2v4.2a1.12 1.12 0 0 1-1.1 1.2 1.12 1.12 0 0 1-1.1-1.2zM83.5 162h9.8M87.8 169.9h2.2v4.2a1.12 1.12 0 0 1-1.1 1.2 1.12 1.12 0 0 1-1.1-1.2zM92.2 169.9h2.3v4.2a1.11 1.11 0 0 1-1.1 1.2 1.11 1.11 0 0 1-1.2-1.2z"/>
<path d="M96.5 160.4h.1M96.5 160.4v19.1M96.7 169.9h2.3v4.2a1.12 1.12 0 0 1-1.2 1.2 1.12 1.12 0 0 1-1.1-1.2zM101.6 178.2l.4-.3 .5-.2h4.3v2.3h-4.3a1.11 1.11 0 0 1-1-.7 1.11 1.11 0 0 1 .1-1.1zM116.3 175.6h30.4v4.6h-30.4zM117.4 177.9h3.5M119.1 176.2v3.4M122 175.6v4.6M130.5 178.8v-1.8l.7 1.8 .7-1.8v1.8M134 175.6v4.6M138.3 175.6v4.6M142.7 175.6v4.6"/>
<path d="M156.3 161.1h3.2M156.3 166.7h3.2M163 170h4.3v4.5h-4.3zM163 174.5h.1M167.3 172.3h2.2M169.5 172.3l2.1-1.3v2.5zM173 161.1h3.1M174.8 166.7h3.2M51.5 196.7h5.6M53.1 199.1l2.1 2.1M53.1 182.2h4.2a1.11 1.11 0 0 1 1.2 1.1 1.11 1.11 0 0 1-1.2 1.1h-4.2zM53.1 186.7h4.2a1.12 1.12 0 0 1 1.2 1.1 1.12 1.12 0 0 1-1.2 1.1h-4.2z"/>
<path d="M53.1 191.1h4.2a1.12 1.12 0 0 1 1.2 1.2 1.12 1.12 0 0 1-1.2 1.1h-4.2zM53.1 195.6h4.2a1.11 1.11 0 0 1 1.2 1.1 1.11 1.11 0 0 1-1.2 1.1h-4.2zM55.7 197.7l5 4.9M58 196.7h1M58.7 196.7l.5 .5M59.9 196.7h5.7M60.2 198.2h.1M61.2 199.2l4.9 4.9M62.7 196.7l1.9 2M63.8 180.4l.5-.2h31.3a.88 .88 0 0 1 .9 .9v31.3a.88 .88 0 0 1-.9 .9h-31.3a.88 .88 0 0 1-.9-.9v-31.3zM65.6 199.7h.1M67.5 196.7h-.9l3.5 3.5"/>
<path d="M68.5 196.7h5.7M70.5 196.7l5 5M75 197.2h.1M75.2 196.7h.9M76 198.2l3.9 4M77.1 196.7h5.7M78.5 196.7l.9 1M79.9 183.4v1M79.9 185.3v5.7M79.9 192v.9M79.9 193.9v5.7M83.7 196.7h1"/>
<path d="M85.6 196.7h5.8M92.3 196.7h1M94.2 196.7h5.7M97.2 180.2h19.1M100.9 196.7h.9M101.6 187.1l.4-.3 .5-.1h4.3v2.2h-4.3a1.12 1.12 0 0 1-.9-1.8zM101.6 182.7l.4-.4 .5-.1h4.3v2.2h-4.3a1.11 1.11 0 0 1-1-.6 1.11 1.11 0 0 1 .1-1.1zM101.6 196.1l.4-.4 .5-.1h4.3v2.2h-4.3a1.11 1.11 0 0 1-1-.6 1.11 1.11 0 0 1 .1-1.1zM101.6 191.6l.4-.3 .5-.2h4.3v2.3h-4.3a1.11 1.11 0 0 1-1-.6 1.11 1.11 0 0 1 .1-1.2zM102.8 196.7h5.6M114.7 183.4v10.4M114.7 199.7v10.4"/>
<path d="M116.3 180.2h.1M53.1 203l3.6 3.6M53.1 214.9l1.1 1.1M53.1 218.8l2.6 2.6M53.1 200.1h4.2a1.12 1.12 0 0 1 1.2 1.1 1.12 1.12 0 0 1-1.2 1.1h-4.2zM53.1 204.6h4.2a1.12 1.12 0 0 1 1.2 1.1 1.12 1.12 0 0 1-1.2 1.1h-4.2zM53.1 209h4.2a1.11 1.11 0 0 1 1.2 1.2 1.11 1.11 0 0 1-1.2 1.1h-4.2zM53.1 213.5h4.2a1.12 1.12 0 0 1 1.2 1.1 1.12 1.12 0 0 1-1.2 1.2h-4.2zM53.3 207.1l4.9 4.9M53.6 218.4l-9 3h-2.6M53.7 211.5h.1M54.7 212.5l5 5"/>
<path d="M55.2 217h.1M56.2 202.2h.1M56.2 218l5 4.9M57.2 203.2l4.9 4.9M57.7 207.6h.1M58.5 216.2v16.9M58.7 208.6l4.9 4.9M59.2 213h.1M60.2 214l4.9 5M60.7 218.5h.1M61.4 218.4a1.12 1.12 0 0 1 1.8 .9v4.3h-2.3v-4.3l.2-.5zM61.7 203.6h.1"/>
<path d="M61.7 219.5l4.1 4.1M62.6 204.6l5 5M63.1 209.1h.1M64.1 210.1l5 4.9M64.6 214.5h.1M65.6 215.5l4.9 5M65.9 218.4a1.12 1.12 0 0 1 1.7 .9v4.3h-2.2v-4.3l.1-.5zM66.1 219.9h.1M66.6 200.7l4.9 4.9M67.1 205.1h.1M68.1 206.1l4.9 5M68.6 210.6h.1"/>
<path d="M69.6 211.5l4.9 5M70.1 216h.1M70.3 218.4a1.13 1.13 0 0 1 1.8 .9v4.3h-2.2v-4.3l.1-.5zM71 201.2h.1M71 217l5 4.9M72 202.2l5 4.9M72.5 206.6h.1M73.5 207.6l4.9 4.9M74 212h.1M74.8 218.4a1.12 1.12 0 0 1 1.8 .9v4.3h-2.3v-4.3l.2-.5zM75 213l4.9 5M75.5 217.5h.1"/>
<path d="M76.5 218.5l3.4 3.4M76.5 202.6h.1M77.5 203.6l2.4 2.5M78 208.1h.1M79 209.1l.9 1v-1M79.3 218.4a1.13 1.13 0 0 1 1.7 .9v4.3h-2.2v-4.3l.1-.5zM79.4 213.5h.1M79.9 200.6v.9M79.9 202.5v5.7M79.9 211v5.7M79.9 217.7v1M79.9 219.6v6.4"/>
<path d="M83.7 218.4a1.14 1.14 0 0 1 1.8 .9v4.3h-2.2v-4.3l.1-.5zM88.2 218.4a1.13 1.13 0 0 1 1.8 .9v4.3h-2.2v-4.3l.1-.5zM92.7 218.4a1.13 1.13 0 0 1 1.8 .9v4.3h-2.3v-4.3l.2-.5zM97.2 218.4a1.14 1.14 0 0 1 1.8 .9v4.3h-2.3v-4.3l.1-.5zM97.2 213.3h24.6M99.4 218.2h22.4M101.6 214l.4-.4 .5-.1h4.3v2.3h-4.3a1.13 1.13 0 0 1-.9-1.8zM101.6 200.5l.4-.3 .5-.1h4.3v2.2h-4.3a1.13 1.13 0 0 1-.9-1.8zM101.6 205l.4-.3 .5-.1h4.3v2.2h-4.3a1.12 1.12 0 0 1-1-.6 1.12 1.12 0 0 1 .1-1.2zM101.6 209.5l.4-.3 .5-.2h4.3v2.3h-4.3a1.11 1.11 0 0 1-1-.6 1.11 1.11 0 0 1 .1-1.2zM123.4 206.9h-3.2v3.2M46.8 231.5h3.1"/>
<path d="M53.1 221.1v12M56.7 222.4h.1M57.7 223.4l.1 .2M61.6 231.5h3.2M65.6 234.9h3.5v4.3h-3.5zM67.1 220.9l2.6 2.7M69.1 237.1h3.2M71.5 221.4h.1M72.5 222.4l1.2 1.2M75.5 220.9v3.1M75.5 225v1M75.5 226.9v5.7"/>
<path d="M75.5 233.6v.9M75.5 235.5v3.2M77 222.9h.1M79.9 226.9v5.7M79.9 233.6v.9M79.9 235.5v3.2M83.1 237.1h3.2M90.3 231.5h3.2M96.7 225.1v8M98.9 225.1v8M102.1 231.5h3.2M108.4 238.3h3.4"/>
<path d="M110.1 236.6v3.4M113 233.7v4.6h16.3v4.6h-22v-9.2h30.4v4.6h-24.7v4.6M120.2 221.4v3.2M121.5 236.9v-1.8l.7 1.8 .7-1.8v1.8M125 233.7v9.2M129.3 233.7v4.6M133.7 233.7v4.6M121.5 241.5v-1.9l.7 1.9 .7-1.9v1.9"/>
<circle cx="99.3" cy="158.1" r="1.14"/>
<circle cx="111.3" cy="158.1" r="1.71"/>
<circle cx="119.1" cy="177.9" r="1.14"/>
<circle cx="131.2" cy="177.9" r="1.71"/>
<circle cx="110.1" cy="238.3" r="1.14"/>
<circle cx="122.1" cy="236" r="1.72"/>
<circle cx="122.1" cy="240.6" r="1.72"/>
</g>
<g fill="#000">
<path d="M53.1 69.4l3.2-.5v1zM54.2 80.5l3.2-.5v1zM102.5 80l3.1 .5-3.1 .5zM103.6 68.9l3.2 .5-3.2 .5zM106.8 68.2l2.1 1.2-2.1 1.2zM167.3 72.8l3.2 .6-3.2 .5zM171.6 73.4l3.2-.6v1.1zM55.5 93.9l2.3 2.2-2.9-1.3zM114.7 89.6l.5 3.1h-1zM125.8 88.5l.5 3.1h-1zM125.8 86.3l1.2 2.2h-2.4zM65.7 115.9l3.1-.6-2.7 1.6z"/>
<path d="M77.1 132.8l2.8 1.6-3.1-.6zM114.2 137.8h1l-.5 3.2zM125.3 138.9h1l-.5 3.2zM166.6 155.1l3.2 .5-3.2 .5zM168 149.5l3.2 .5-3.2 .6zM171.6 150l3.2-.5v1.1zM171.6 155.6l3.2-.5v1zM63.4 162l3.2-.6v1.1zM93.3 161.4l3.2 .6-3.2 .5zM159.5 160.6l3.2 .5-3.2 .6zM159.5 166.2l3.2 .5-3.2 .5zM169.5 172.3l2.1-1.3v2.5z"/>
<path d="M169.8 161.1l3.2-.5v1.1zM171.6 166.7l3.2-.5v1zM114.7 180.2l.5 3.2h-1zM53.4 217.9l3.2-.5-2.9 1.5zM114.2 210.1h1l-.5 3.2zM119.7 210.1h1.1l-.6 3.2zM49.9 231l3.2 .5-3.2 .5zM58.5 231.5l3.1-.5v1zM72.3 236.5l3.2 .6-3.2 .5zM79.9 237.1l3.2-.6v1.1zM93.5 231l3.2 .5-3.2 .5zM98.9 231.5l3.2-.5v1z"/>
<path d="M120.2 218.2l.6 3.2h-1.1z"/>
</g>
<path d="M26.1 50.9h163.7M26.2 50.8v9.7M189.7 50.8v9.7M26.1 60.4h163.7" fill="none" stroke="#000" stroke-width=".2"/>
<g font-size="3.9">
<text x="26.4" y="43.5">36-Lead Very Thin Plastic Quad Flat, No Lead Package (RPX) - 6x6 mm Body [VQFN]</text>
<text x="26.4" y="48">SMSC Legacy QFN Package</text>
<text x="70.3" y="151.4">TOP VIEW</text>
<text x="157" y="180.8">SIDE VIEW</text>
<text x="65.9" y="244">BOTTOM VIEW</text>
</g>
<g font-size="3.2">
<text x="28.4" y="54.6">Note:</text>
<text x="41.1" y="58.3">http://www.microchip.com/packaging</text>
<text x="41.1" y="54.6">For the most current package drawings, please see the Microchip Packaging Specification located at</text>
<text x="78.7" y="70.5">D</text>
<text x="112.2" y="70.5">A</text>
<text x="144.9" y="70.3">36X</text>
<text x="152.6" y="74.5">0.08</text>
<text x="160.8" y="74.5">C</text>
<text x="78.1" y="81.7">D1</text>
<text x="124.7" y="83">B</text>
<text x="151.2" y="81.3">0.10</text>
<text x="159.4" y="81.4">C</text>
<text x="29.2" y="88.5">NOTE 1</text>
<text x="112.9" y="116.4">E1</text>
<text x="124.7" y="116.4">E</text>
<text x="31" y="121.5">(DATUM B)</text>
<text x="31.1" y="126.6">(DATUM A)</text>
<text x="30.2" y="136.7">4X</text>
<text x="37.7" y="140.9">0.10</text>
<text x="45.9" y="140.9">C</text>
<text x="35.3" y="149.1">4X</text>
<text x="42.7" y="153.5">0.10</text>
<text x="50.9" y="153.5">C</text>
<text x="179.7" y="151.2">A1</text>
<text x="103.2" y="159.2">0.10</text>
<text x="115.2" y="159.2">C</text>
<text x="119.7" y="159.2">A</text>
<text x="123.8" y="159.2">B</text>
<text x="179.6" y="156.4">(A3)</text>
<text x="77.9" y="163.1">D2</text>
<text x="164.4" y="162.3">A2</text>
<text x="166.1" y="167.9">A</text>
<text x="148" y="171.6">SEATING</text>
<text x="164" y="173.4">C</text>
<text x="123" y="179">0.10</text>
<text x="135" y="179">C</text>
<text x="139.5" y="179">A</text>
<text x="143.7" y="179">B</text>
<text x="151.2" y="175.2">PLANE</text>
<text x="112.7" y="197.9">E2</text>
<text x="125" y="208.1">K</text>
<text x="29.3" y="222.5">NOTE 1</text>
<text x="54.8" y="232.6">L</text>
<text x="106.9" y="232.6">36X b</text>
<text x="66.4" y="238.2">e</text>
<text x="114" y="237.2">0.10</text>
<text x="126" y="237.2">C</text>
<text x="130.4" y="237.2">A</text>
<text x="134.6" y="237.2">B</text>
<text x="114" y="241.7">0.05</text>
<text x="126" y="241.7">C</text>
</g>
<g font-size="2.9">
<text x="106.6" y="251.7">Microchip Technology Drawing C04-17032 Rev B Sheet 1 of 2</text>
<text x="26.6" y="261.3">© 2018 Microchip Technology Inc.</text>
</g>
<g font-size="2.7">
<text x="61.1" y="86.9">N</text>
<text x="50" y="98.3">1</text>
<text x="50" y="102.8">2</text>
<text x="50" y="211.1">2</text>
<text x="50" y="215.6">1</text>
<text x="61.1" y="227.1">N</text>
</g>
</svg>
